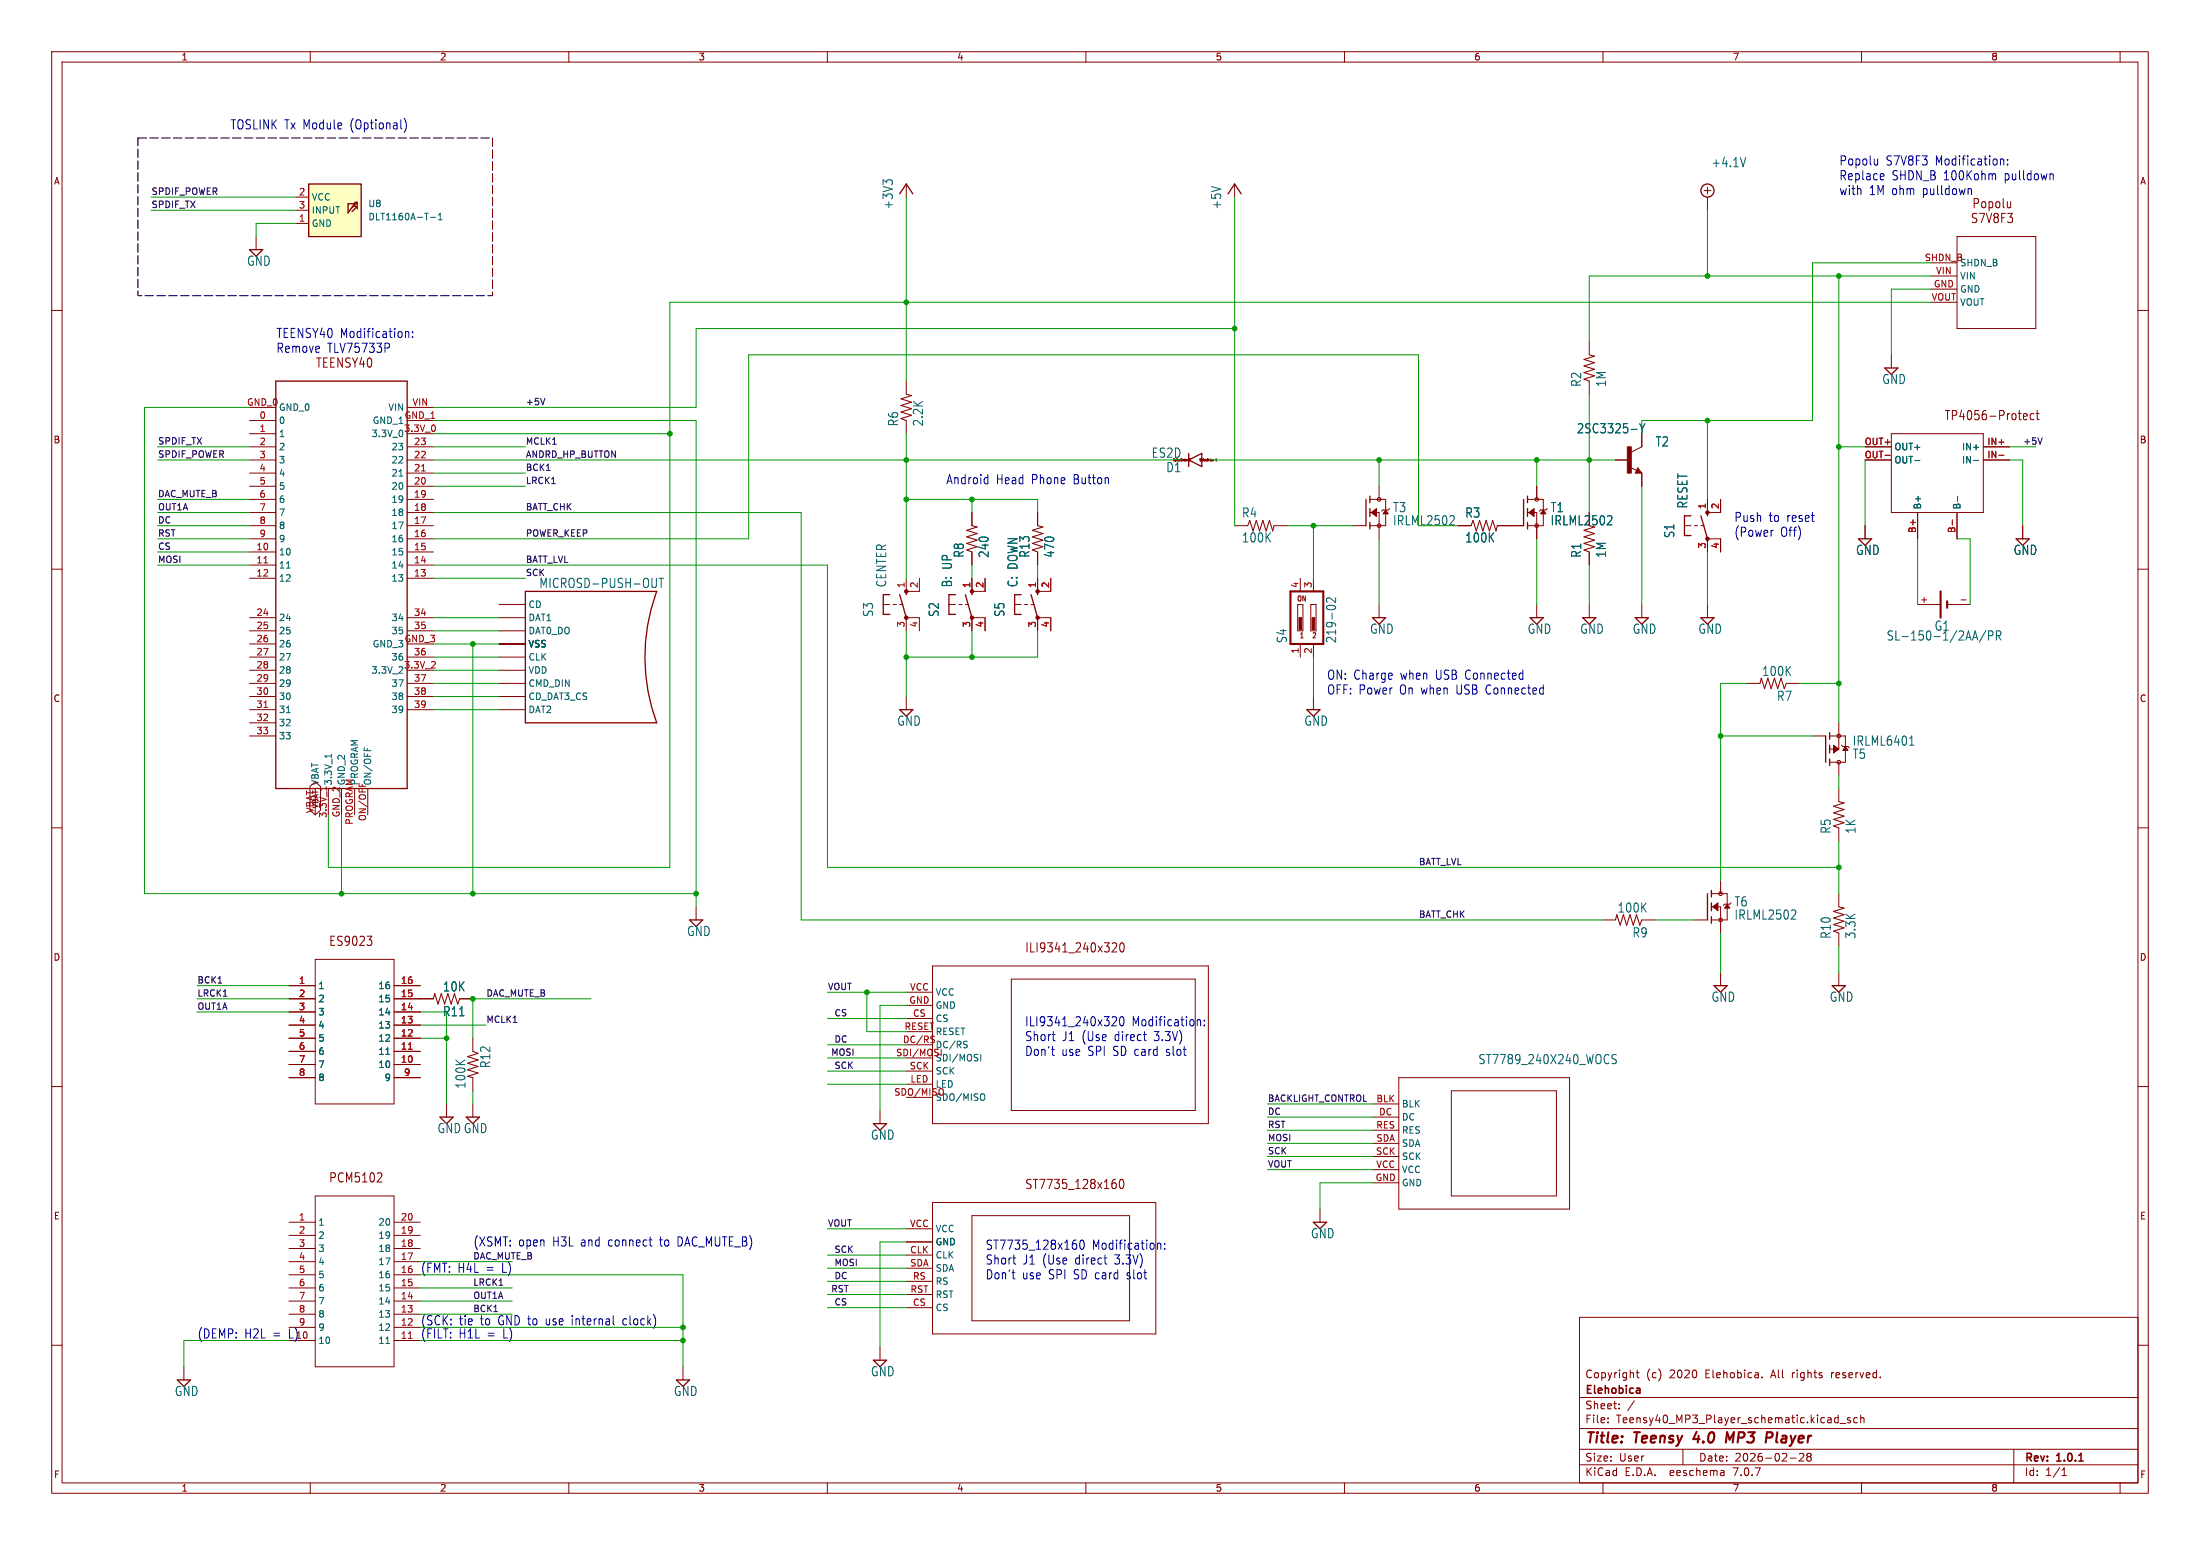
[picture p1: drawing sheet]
<svg xmlns="http://www.w3.org/2000/svg" width="425mm" height="299mm" viewBox="0 0 425 299" stroke-linecap="round" stroke-linejoin="round" font-family="sans-serif">
<g fill="none" stroke="#840000" stroke-width=".19">
<path d="M10 10h405.5v278.6h-405.5zM12 12h401.5v274.6h-401.5zM60 10v2M110 10v2M160 10v2M210 10v2M260 10v2M310 10v2M360 10v2M410 10v2M57.1 38.1h2.6M175.3 35.6v2.5"/>
<path d="M238.8 35.6v2.5M329.6 36.8h1.2M330.2 36.2v1.3M330.2 38.1v2.5M381.8 39.3h.6l.2-.2v-.4l-.1-.2-.7-.1v1.8M383.4 39.1l.3-.1 .3 .3v.5l-.3 .4-.3-.1-.2-.3zM384.7 39.1l.4-.1 .3 .3-.2 .8h-.5M384.7 39v1.7M386.1 39.1l.4-.1 .2 .3v.5l-.2 .4-.4-.1-.1-.3zM387.4 38.4v1.5l.2 .3M388.2 39l.1 1.1 .3 .1 .2-.2M388.8 39v1.2"/>
<path d="M10 60h2M49.5 45.7v2.6M57.1 43.2h2.6M57.1 40.6h2.6M373.4 55.9h5.1M373.4 50.8h5.1M373.4 53.3h5.1M373.4 58.4h5.1M378.5 45.7h15.2v17.8h-15.2zM382.3 41.3l-.6-.1-.3 .4 .2 .4 .6 .3v.5l-.2 .2-.6-.1M382.8 41.2h1l-.7 1.8M384.2 41.2l.5 1.8 .5-1.8"/>
<path d="M385.9 42l-.3 .3v.4l.3 .3 .4-.1 .2-.2v-.4l-.3-.3M385.9 42l-.3-.3 .3-.5 .4 .1 .2 .3-.3 .4M385.9 42h.3M387.1 42.1h.5M387.8 41.2h-.7v1.8M388.3 41.2h.9l-.5 .7 .4 .2v.7l-.2 .2h-.4l-.2-.2M413.5 60h2M48.3 78.7h5M78.7 78.7h5.1M175.3 73.7v2.5M307.3 66v2.6M307.3 73.7v2.5"/>
<path d="M365.8 68.6v2.5M393.8 79.9h.5M394 79.3v1.6v.1l.3 .1M48.3 99.1h5M48.3 96.5h5M48.3 81.3h5M48.3 83.8h5M48.3 86.4h5M48.3 94h5M48.3 91.4h5M48.3 88.9h5M78.7 99.1h5.1"/>
<path d="M78.7 96.5h5.1M78.7 81.3h5.1M78.7 83.8h5.1M78.7 86.4h5.1M78.7 94h5.1M78.7 91.4h5.1M78.7 88.9h5.1M175.3 81.3v2.5M188 99.1v2.5M200.7 99.1v2.5M229.1 88.7v.4M229.3 88.8l.1 .1h-.1"/>
<path d="M229.4 89.1h-.1M229.6 88.8v.3M229.6 88.8h.1M229.6 88.8v.1M230 88.7l.2 .1M230 88.7h.1M232.1 88.7v.1M232.1 88.7h.1M232.7 88.7h.1M233.5 88.7h.2M234.2 88.7v.4M234.4 88.8l.1 .1h-.2"/>
<path d="M234.5 89.1h-.1M234.7 88.8v.3M234.7 88.8v.1M234.7 88.8h.1M235.1 88.8l.1-.1v.4M264.9 99.1h1.8v5M264.9 96.5h3.1v5.1h-3.1M266.7 94v2.5M268.5 98.6h-1l-.3 .2M295.4 99.1h1.8v5M295.4 96.5h3v5.1h-3M297.2 94v2.5"/>
<path d="M299 98.6h-1.1l-.2 .2M307.3 99.1v2.5M312.4 88.9h2.6M315.3 90.3l1.2 .6M316.7 90.4l.8 1h-1.3zM317.5 83.8v2.6l-2 1M317.5 91.4v2.6M330.2 96.5v2.6h2.5v-2.6M360.7 86.4h5.1M360.7 88.9h5.1M365.8 83.8h17.7v15.3h-17.7zM370.8 99.1v5"/>
<path d="M378.5 99.1v5M383.5 86.4h5.1M383.5 88.9h5.1M391.4 81h.6M391.4 80l.4-.1 .2 .5-.7 .1M393.3 80l-.4-.1-.3 .4 .1 .7h.6M10 110h2M48.3 101.6h5M48.3 106.7h5M48.3 109.2h5M48.3 111.8h5M48.3 104.1h5"/>
<path d="M48.3 119.4h5M78.7 101.6h5.1M78.7 106.7h5.1M78.7 109.2h5.1M78.7 111.8h5.1M78.7 104.1h5.1M78.7 119.4h5.1M96.5 116.8h5.1M96.5 119.4h5.1M170.8 116.8h1.3M172.7 116.8h.7M174 116.8h.6"/>
<path d="M175.3 111.8v2.5h2.5v-2.5M183.5 116.8h1.3M185.4 116.8h.7M186.7 116.8h.6M188 111.8v2.5h2.5v-2.5M188 106.7v2.5M196.2 116.8h1.3M198.1 116.8h.7M199.4 116.8h.6M200.7 106.7v2.5M200.7 111.8v2.5h2.5v-2.5M238.8 101.6h2.5"/>
<path d="M246.4 101.6h2.5M251 116.8v5.1h1v-5.1M251.5 111.8v2.5M253.5 116.8h1v5.1h-1zM254 111.8v2.5M261.6 101.6h2.6M266.7 116.8v2.6M281.9 101.6h2.6M289.6 101.6h5M297.2 116.8v2.6M307.3 106.7v2.5M307.3 116.8v2.6"/>
<path d="M317.5 116.8v2.6M325.8 101.6h1.2M327.7 101.6h.6M328.9 101.6h.7M330.2 106.7v-2.6h2.5v2.6M330.2 116.8v2.6M360.7 101.6v2.5M370.8 116.8h4.5M376.6 116.8h4.4M391.2 101.6v2.5M413.5 110h2M48.3 121.9h5"/>
<path d="M48.3 124.5h5M48.3 127h5M48.3 129.5h5M48.3 132.1h5M48.3 134.6h5M48.3 137.2h5M48.3 139.7h5M78.7 121.9h5.1M78.7 124.5h5.1M78.7 127h5.1M78.7 129.5h5.1M78.7 132.1h5.1"/>
<path d="M78.7 134.6h5.1M78.7 137.2h5.1M96.5 121.9h5.1M96.5 124.5h5.1M96.5 127h5.1M96.5 129.5h5.1M96.5 132.1h5.1M96.5 134.6h5.1M96.5 137.2h5.1M175.3 121.9v-2.5h2.5v2.5M175.3 134.6v2.6M188 121.9v-2.5h2.5v2.5"/>
<path d="M200.7 121.9v-2.5h2.5v2.5M251.5 124.5v2.5M254 124.5v2.5M254 134.6v2.6M337.8 132.1h2.6M345.4 132.1h2.6M355.6 139.7v5.1h-1.8M10 160h2M48.3 142.2h5M59.9 152l1.1-.9 1 .9v4.6l-1 .9-1.1-.9zM61 152.4v5.1M63.5 152.4v5.1"/>
<path d="M66 152.4v5.1M68.6 152.4v5.1M71.1 152.4v5.1M350.5 142.2h2.6M353.8 142.2h3.1v5.1h-3.1M355.6 147.3v2.6M355.6 152.4v2.5M356.1 144l.3 .3h1M413.5 160h2M134.6 175.3v2.5M309.9 177.8h2.5M317.5 177.8h2.5"/>
<path d="M327.7 177.8h2.5M331 175.3h1.7v5M331 172.7h3v5.1h-3M332.7 170.2v2.5M334.5 174.8h-1l-.3 .2M355.6 160v2.6M355.6 172.7v2.6M55.9 193h5.1M55.9 190.5h5.1M55.9 198.1h5.1M55.9 195.6h5.1M61 185.4h15.2v28h-15.2z"/>
<path d="M71 180.9h.9l-.5 .7M71.8 181.7l.1 .3-.1 .6M76.2 193h7.6M76.2 190.5h5.1M76.2 198.1h5.1M76.2 195.6h5.1M88.9 193h2.5M175.3 196.9h5M175.3 194.3h5M175.3 199.4h5M175.3 191.8h5M180.3 186.7h53.4v30.5h-53.4z"/>
<path d="M195.6 189.2h35.5v25.4h-35.5zM215.2 182.3l.5-.1 .2 .2 .1 .3-1 1.3h1M216.7 182.3l.3-.1a1.23 1.23 0 0 1 0 1.8h-.1a1.32 1.32 0 0 1-.2-1.7zM332.7 188v2.5M355.6 180.3v2.6M355.6 188v2.5M10 210h2M55.9 205.7h5.1M55.9 203.2h5.1M55.9 200.7h5.1M55.9 208.3h5.1M76.2 205.7h5.1"/>
<path d="M76.2 203.2h5.1M76.2 200.7h5.1M76.2 208.3h5.1M86.4 213.4v2.5M91.4 200.7v2.5M91.4 208.3v2.5M91.4 213.4v2.5M170.2 214.6v2.6M175.3 201.9h5M175.3 209.6h5M175.3 207h5M175.3 204.5h5"/>
<path d="M175.3 212.1h5M265.4 213.4h5.1M265.4 215.9h5.1M265.4 218.4h5.1M270.5 208.3h33v25.4h-33zM280.7 210.8h20.3v20.3h-20.3zM413.5 210h2M55.9 236.2h5.1M55.9 238.8h5.1M61 231.1h15.2v33.1h-15.2zM73.6 226.7l.3 .3-.1 .4-.9 1h1M76.2 236.2h5.1"/>
<path d="M76.2 238.8h5.1M175.3 237.5h5M180.3 232.4h43.2v25.4h-43.2zM188 235h30.4v20.3h-30.4zM215.3 228.6l.4 .1 .2 .2-.1 .6-.5 .2M215.5 227.9h.2M216.7 228l.3-.1a1.23 1.23 0 0 1 0 1.8h-.2a1.32 1.32 0 0 1-.1-1.7zM255.3 233.7v2.5M265.4 228.6h5.1M265.4 223.5h5.1M265.4 221h5.1M265.4 226.1h5.1"/>
<path d="M10 260h2M55.9 259.1h5.1M55.9 256.5h5.1M55.9 254h5.1M55.9 251.5h5.1M55.9 248.9h5.1M55.9 246.4h5.1M55.9 243.8h5.1M55.9 241.3h5.1M76.2 259.1h5.1M76.2 256.5h5.1M76.2 254h5.1"/>
<path d="M76.2 251.5h5.1M76.2 248.9h5.1M76.2 246.4h5.1M76.2 243.8h5.1M76.2 241.3h5.1M175.3 242.6h5M175.3 252.7h5M175.3 240h5M175.3 247.7h5M175.3 250.2h5M175.3 245.1h5M305.5 254.6h108v32h-108z"/>
<path d="M413.5 260h2M35.6 264.2v2.5M132.1 264.2v2.5M170.2 260.4v2.5M305.5 276.1h108M305.5 270.1h108M311 274.8v.2M311 274.1v.1M313.1 272.1v.2M313.1 271.4v.1M316 270.7l-1.2 1.9M316.4 265.3h.6"/>
<path d="M316.6 264.8v1.3l.4 .2M340.8 266.1v.2M355.1 274l.4 .1M355.5 273.5v1.5M355.5 274.9l-.4 .1M355.8 275.1h1.2M357.8 274.1l-.3-.1-.2 .2v.2l.5 .2v.3h-.5M359.2 274.1l-.4-.1-.3 .3 .1 .6h.6M359.8 274.1l.3-.1 .3 .1 .1 .9M359.8 273.5v1.5M60 286.6v2M110 286.6v2"/>
<path d="M160 286.6v2M210 286.6v2M260 286.6v2M305.5 283.1h108M305.5 280.1h108M310 286.6v2M325.5 280.1v3M333.3 284.3l.1 .9M333.4 285.1l-.1 .1M333.4 284.5l-.1 .1M346.2 281.8h1.1M348.8 281v.5l-.9 .9h.9"/>
<path d="M349.5 281l-.1 .2 .3 .3M349.7 281.5l-.3 .3v.3l.3 .3h.3l.3-.3-.1-.4-.2-.2M349.7 281.5h.3M350.2 281l.1 .2-.3 .3M360 286.6v2M389.5 280.1v6.5M398.8 285.2h.8M398.8 284.1l.4-.4v1.5M410 286.6v2"/>
<circle cx="266.7" cy="96.5" r=".36"/>
<circle cx="297.2" cy="96.5" r=".36"/>
<circle cx="266.7" cy="101.6" r=".36"/>
<circle cx="297.2" cy="101.6" r=".36"/>
<circle cx="355.6" cy="147.3" r=".36"/>
<circle cx="355.6" cy="142.2" r=".36"/>
<circle cx="332.7" cy="172.7" r=".36"/>
<circle cx="332.7" cy="177.8" r=".36"/>
</g>
<path d="M316.9 268.3l.2 .2v.8M317.1 269.2l-.5 .1M317.1 268.6l-.5 .1M402 282.4h.9" fill="none" stroke="#840000" stroke-width=".3"/>
<path d="M328.1 276.7l-.6 1.4h1.2M335.3 276.8l-.8 1.4-.5-1.4-.3 2M341.7 276.8l1 .1a.58 .58 0 0 1-.4 1h-.7" fill="none" stroke="#840000" stroke-width=".4"/>
<g fill="none" stroke="#840000" stroke-width=".25">
<path d="M59.7 35.6h10.1v10.1h-10.1zM67.3 39.4h1.3l-1.3 1.7zM68.6 39.9h.5M68.6 39.1h.5M69.1 39.9l-1 1M69.1 39.1l-1 1M69.1 39.1v.5M69.1 39.9v.5M174 37.5l1.3-1.9 1.2 1.9M237.5 37.5l1.3-1.9 1.2 1.9M48.3 48.3h2.5l-1.3 1.2zM53.3 73.7h25.4v78.7h-25.4z"/>
<path d="M364.5 71.1h2.5l-1.2 1.3zM228.6 88.9h1.3M229.9 88.9l2.5-1.3v2.6zM229.9 87.6v2.6M232.4 88.9h1.3M264.2 96.5v5.1M264.9 95.9v1.3M264.9 98.3v1.5M294.6 96.5v5.1M295.4 95.9v1.3M295.4 98.3v1.5M316.7 90.9l.2 .3h-.4l.2-.5 .5 .6h-.7"/>
<path d="M327 99.7h-1.2v3.8h1.2M328.9 99.7l1.3 4.4M330.2 99.1v.6M101.6 114.3h25.4a36.5 36.5 0 0 0 0 25.4h-25.4zM172.1 114.9h-1.3v3.8h1.3M174 114.9l1.3 4.5M175.3 114.3v.6M184.8 114.9h-1.3v3.8h1.3M186.7 114.9l1.3 4.5M188 114.3v.6M197.5 114.9h-1.3v3.8h1.3M199.4 114.9l1.3 4.5"/>
<path d="M200.7 114.3v.6M264.9 101v1.2M265.4 119.4h2.6l-1.3 1.3zM295.4 101v1.2M295.9 119.4h2.5l-1.2 1.3zM306.1 119.4h2.5l-1.3 1.3zM316.2 119.4h2.6l-1.3 1.3zM328.9 119.4h2.6l-1.3 1.3zM359.4 104.1h2.5l-1.2 1.3zM389.9 104.1h2.5l-1.2 1.3zM174 137.2h2.5l-1.2 1.2zM252.7 137.2h2.6l-1.3 1.2z"/>
<path d="M353.1 142.2v5.1M353.8 141.6v1.3M353.8 144v1.5M353.8 146.7v1.3M133.3 177.8h2.6l-1.3 1.3zM330.2 172.7v5.1M331 172.1v1.3M331 174.5v1.5M331 177.2v1.2M331.5 190.5h2.5l-1.3 1.3zM354.3 190.5h2.6l-1.3 1.3zM85.1 215.9h2.5l-1.2 1.3z"/>
<path d="M90.2 215.9h2.5l-1.3 1.3zM168.9 217.2h2.5l-1.2 1.2zM254 236.2h2.5l-1.2 1.3zM34.3 266.7h2.5l-1.2 1.3zM130.8 266.7h2.5l-1.2 1.3zM168.9 262.9h2.5l-1.2 1.3z"/>
<circle cx="330.2" cy="36.8" r="1.27"/>
</g>
<g fill="#840000" stroke="#840000" stroke-width=".19">
<path d="M265.2 99.1l1-.8v1.5z"/>
<path d="M268 98.6l.5 .7h-1z"/>
<path d="M251.2 119.4h.5v2.3h-.5z"/>
<path d="M253.7 119.4h.6v2.3h-.6z"/>
<path d="M295.7 99.1l1-.8v1.5z"/>
<path d="M298.4 98.6l.6 .7h-1.1z"/>
<path d="M314.7 86.4h.8v5h-.8z"/>
<path d="M354.6 144l1 .8-1 .7z"/>
<path d="M356.9 144.3l.5 .7h-1z"/>
<path d="M331.2 175.3l1-.8v1.5z"/>
<path d="M334 174.8l.5 .7h-1z"/>
<circle cx="188" cy="119.4" r=".33"/>
<circle cx="188" cy="114.3" r=".33"/>
<circle cx="200.7" cy="119.4" r=".33"/>
<circle cx="200.7" cy="114.3" r=".33"/>
<circle cx="175.3" cy="119.4" r=".33"/>
<circle cx="175.3" cy="114.3" r=".33"/>
<circle cx="330.2" cy="104.1" r=".33"/>
<circle cx="330.2" cy="99.1" r=".33"/>
</g>
<g fill="none" stroke="#006464" stroke-width=".19">
<path d="M171.5 35.3l-.7-.6v1M171.6 34.8h.8M337.6 30.4l-.5 1.8M83.3 42h.9M84.8 42.5h.7M84.8 41.6l.3-.4v1.3M77.2 92h.7M280.6 99.7h.5l.1 .5-.9 1.2h.9M311.1 99.7h.5l.1 .5-.9 1.2h.9M315.4 83h1.2M317.1 81.9l.5 .9M317.6 82.8v.9"/>
<path d="M318.1 81.9l-.5 .9M370.3 89h1M378.6 95.9v1M381.7 89h.9M55.4 109.8h.7M126.9 111.8v1.4l-.2 .3M127.4 111.8h.9M127.9 111.8v1.7M256.7 117.1l.5-.1 .9 .1M258.3 115.5v1l-1.3-1-.3 .1-.2 .2v.4l.2 .2M55.4 137.7h.7M77.1 130.1h.8"/>
<path d="M381.6 123.2h.7M382 121.9l.5 1.8M384.1 121.8l-1.3 2.3M384.6 122.9l.7-.1 .1-.3-.1-.5-.7-.1v1.8M386.1 122.9l.7-.1 .1-.3-.1-.5-.7-.1v1.8M386.4 122.9l.5 .8M64.1 145.7v.8M70.4 144.5v.6M369.3 144h.8M369.4 142.7l.3-.5v1.8M346.6 175.9h.5l.2 .5-.9 1.2h.9M74.6 203.8h.7"/>
<path d="M186.8 201.9l.3 .2-.3 .4M186.9 201.2l.2 .1M189.7 203.8v1.2M190.1 211.4l.2 .1a.81 .81 0 0 1-.2 1.2M312.6 203.9l-.6-.1-.2 .2v.5l.6 .3 .2 .4-.3 .4-.6-.1M74.6 259.7h.7"/>
</g>
<g fill="none" stroke="#840000" stroke-width=".2">
<path d="M175.3 76.2l1 .3-2.1 .6 2.1 .6-2.1 .7 2.1 .6-2.1 .6 2.1 .7-2.1 .6 1.1 .4M307.3 68.6l1.1 .2-2.1 .7 2.1 .6-2.1 .6 2.1 .7-2.1 .6 2.1 .6-2.1 .7 1 .4M188 101.6l1 .3-2.1 .6 2.1 .6-2.1 .7 2.1 .6-2.1 .6 2.1 .7-2.1 .6 1.1 .4M200.7 101.6l1 .3-2.1 .6 2.1 .6-2.1 .7 2.1 .6-2.1 .6 2.1 .7-2.1 .6 1.1 .4M241.3 101.6l.4-1 .6 2 .7-2 .6 2 .6-2 .7 2 .6-2 .6 2 .3-1M284.5 101.6l.4-1 .6 2 .6-2 .7 2 .6-2 .6 2 .7-2 .6 2 .3-1M306.3 102.5l2.1 .6-2.1 .7 2.1 .6-2.1 .6 2.1 .7-2.1 .6 1 .4M340.4 132.1l.2-1 .6 2 .7-2 .6 2 .7-2 .6 2 .6-2 .7 2 .3-1M355.6 154.9l1 .3-2 .6 2 .7-2 .6 2 .6-2 .7 2 .6-2 .6 1 .4M312.4 177.8l.3-1 .6 2 .6-2 .7 2 .6-2 .6 2 .7-2 .6 2 .4-1M355.6 175.3l1 .2-2 .6 2 .7-2 .6 2 .7-2 .6 2 .6-2 .7 1 .3M83.8 193l.3-1 .6 2.1 .6-2.1 .7 2.1 .6-2.1 .6 2.1 .7-2.1 .6 2.1 .4-1.1"/>
<path d="M91.4 203.2l1.1 .4-2.1 .6 2.1 .7-2.1 .6 2.1 .6-2.1 .7 2.1 .6-2.1 .6 1 .3"/>
</g>
<path d="M249.6 114.3h6.3v10.2h-6.3zM375.3 114.3v5.1M376.6 116.2v1.3" fill="none" stroke="#840000" stroke-width=".41"/>
<g fill="none" stroke="#a90000" stroke-width=".19">
<path d="M81.5 91h.7M364.6 88h.9M386.6 88h.9M51 108.8h.8M377.6 100.5v.9M379.2 115.9h1M51 136.7h.8M83.4 129.1h.8M84.1 128v.4M63.1 152v.8M79 202.8h.7M182 202.8v1.3"/>
<path d="M182.4 210.8v.4M79 258.7h.7"/>
</g>
<path d="M59.7 35.6h10.1v10.1h-10.1z" fill="#ffffc2" stroke="#ffffc2" stroke-width=".19"/>
<path d="M105.4 77l-.4 1.2M394.9 84.6l-.4 1.3" fill="none" stroke="#0f0f0f" stroke-width=".19"/>
<g fill="none" stroke="#0000c2" stroke-width=".19">
<path d="M78.2 22.9a2.31 2.31 0 0 1 0 2.7M363.1 30.7v1.2M363.1 31.7l-.4 .2M363.8 33.6l.5 .1v.3l-.7 .2M364.3 34.7l-.5 .1M380.8 36.4l.4 .1v.2v.9M385.5 33.6l.4 .1v.1v1M386.9 30.7v1.2M386.9 30.9l.2-.2 .3 .1 .1 1.1M388.2 31.7v.2M388.2 30.8v.2M396.6 33.6l.4 .1 .1 .1v1"/>
<path d="M75 66.3l.3 .4-.1 .4-.2 .2M78.4 64.1v1.1M78.4 64.2l.2-.1h.4l.1 1.1M79.8 65.1v.1M79.8 64.1v.2M190.6 92.3l.4 .1M191 91.7v1.8M191 93.4l-.4 .1M342.8 102.5h.1M203.5 199.9h.5M215.1 196.6l.5-.1 .3 .2v.3l-.9 1.3h.9M216.7 196.6l.3-.1a1.23 1.23 0 0 1 0 1.8h-.1a1.32 1.32 0 0 1-.2-1.7z"/>
<path d="M231.5 197.1v1.2M231.5 197.3l.3-.2 .3 .1 .1 1.1M232.9 198.1v.2M232.9 197.2v.1M203.3 202.8h.6M203.8 204h.1M203.9 201.1h.1M207.8 239.7h.3M209 239.8l.3-.1a1.23 1.23 0 0 1 0 1.7h-.1a1.32 1.32 0 0 1-.2-1.6zM118.7 256l.1 .1M195.7 246h.6M195.9 243.1h.5"/>
<path d="M196.1 247.2h.2M196.3 244.3h.1M207.7 240.3h.2l.3 .4v.6l-.5 .1M223.8 240.3v1.1M223.8 240.4l.3-.1h.3l.1 1.1M225.2 241.3v.1M225.2 240.3v.2"/>
</g>
<path d="M26.7 26.7h68.5v30.5h-68.5v-30.5" fill="none" stroke="#000" stroke-width=".19" stroke-dasharray="1.7 .6"/>
<g fill="none" stroke="#009600" stroke-width=".19">
<path d="M29.2 38.1h27.9M175.3 38.1v35.6M238.8 38.1v63.5M29.2 40.6h27.9M57.1 43.2h-7.6v2.5M330.2 40.6v12.7M355.6 53.3v86.4M373.4 58.4h-243.9v109.2h-66v-10.1M373.4 53.3h-66.1v12.7M373.4 50.8h-22.9v30.5h-33v2.5M373.4 55.9h-7.6v12.7M48.3 78.7h-20.4v94h106.7"/>
<path d="M238.8 63.5h-104.2v15.2h-50.8M307.3 76.2v22.9M30.5 96.5h17.8M30.5 99.1h17.8M30.5 88.9h17.8M30.5 86.4h17.8M83.8 81.3h50.8v94M83.8 99.1h71.1v78.7h155M83.8 88.9h144.8M83.8 86.4h17.8M83.8 83.8h45.7M83.8 94h17.8"/>
<path d="M83.8 91.4h17.8M175.3 96.5h25.4v2.6M175.3 83.8v28M188 96.5v2.6M233.7 88.9h78.7M266.7 88.9v5.1M297.2 88.9v5.1M317.5 94v22.8M330.2 81.3v15.2M355.6 86.4h5.1M360.7 88.9v12.7M388.6 88.9h2.6v12.7"/>
<path d="M388.6 86.4h5.1M30.5 104.1h17.8M30.5 109.2h17.8M30.5 101.6h17.8M30.5 106.7h17.8M83.8 109.2h76.2v58.4h195.6M83.8 111.8h17.8M83.8 119.4h12.7M188 109.2v2.6M200.7 109.2v2.6M248.9 101.6h12.7M254 101.6v10.2"/>
<path d="M266.7 104.1v12.7M281.9 101.6h-7.6v-33h-129.5v35.5h-61M297.2 104.1v12.7M307.3 109.2v7.6M330.2 106.7v10.1M370.8 104.1v12.7M378.5 104.1h2.5v12.7M83.8 127h12.7M83.8 124.5h12.7M83.8 129.5h12.7M83.8 132.1h12.7M83.8 134.6h12.7"/>
<path d="M83.8 137.2h12.7M83.8 121.9h12.7M91.4 124.5v48.2M175.3 121.9v12.7M188 121.9v5.1M200.7 121.9v5.1h-25.4M254 127v7.6M337.8 132.1h-5.1v38.1M348 132.1h7.6M66 157.5v15.2M332.7 142.2h17.8M355.6 149.9v2.5"/>
<path d="M320 177.8h7.7M355.6 162.6v10.1M38.1 193h17.8M38.1 190.5h17.8M38.1 195.6h17.8M81.3 195.6h5.1v17.8M81.3 198.1h12.7M114.3 193h-22.9v7.7M160 191.8h15.3M160 196.9h15.3M167.6 191.8v7.6h7.7M175.3 194.3h-5.1v20.3"/>
<path d="M332.7 180.3v7.7M355.6 182.9v5.1M81.3 200.7h5.1M91.4 210.8v2.6M160 207h15.3M160 204.5h15.3M160 201.9h15.3M160 209.6h15.3M245.1 213.4h20.3M245.1 218.4h20.3M245.1 215.9h20.3M160 237.5h15.3"/>
<path d="M245.1 223.5h20.3M245.1 221h20.3M245.1 226.1h20.3M265.4 228.6h-10.1v5.1M55.9 259.1h-20.3v5.1M81.3 246.4h50.8v17.8M81.3 251.5h17.8M81.3 259.1h50.8M81.3 248.9h17.8M81.3 256.5h50.8M81.3 254h17.8M81.3 243.8h17.8"/>
<path d="M160 242.6h15.3M160 245.1h15.3M160 247.7h15.3M160 250.2h15.3M160 252.7h15.3M175.3 240h-5.1v20.4"/>
</g>
<g fill="#009600" stroke="#009600" stroke-width=".19">
<circle cx="132.1" cy="259.1" r=".46"/>
<circle cx="132.1" cy="256.5" r=".46"/>
<circle cx="167.6" cy="191.8" r=".46"/>
<circle cx="129.5" cy="83.8" r=".46"/>
<circle cx="134.6" cy="172.7" r=".46"/>
<circle cx="91.4" cy="193" r=".46"/>
<circle cx="91.4" cy="172.7" r=".46"/>
<circle cx="91.4" cy="124.5" r=".46"/>
<circle cx="86.4" cy="200.7" r=".46"/>
<circle cx="66" cy="172.7" r=".46"/>
<circle cx="175.3" cy="88.9" r=".46"/>
<circle cx="175.3" cy="96.5" r=".46"/>
<circle cx="175.3" cy="58.4" r=".46"/>
<circle cx="307.3" cy="88.9" r=".46"/>
<circle cx="332.7" cy="142.2" r=".46"/>
<circle cx="355.6" cy="86.4" r=".46"/>
<circle cx="355.6" cy="132.1" r=".46"/>
<circle cx="355.6" cy="167.6" r=".46"/>
<circle cx="330.2" cy="53.3" r=".46"/>
<circle cx="355.6" cy="53.3" r=".46"/>
<circle cx="330.2" cy="81.3" r=".46"/>
<circle cx="188" cy="96.5" r=".46"/>
<circle cx="175.3" cy="127" r=".46"/>
<circle cx="188" cy="127" r=".46"/>
<circle cx="238.8" cy="63.5" r=".46"/>
<circle cx="266.7" cy="88.9" r=".46"/>
<circle cx="297.2" cy="88.9" r=".46"/>
<circle cx="254" cy="101.6" r=".46"/>
</g>
<g font-size="2.8" fill="#840000">
<text x="306.5" y="279.5">Title:</text>
<text x="316.1" y="279.5">Teensy</text>
<text x="328.3" y="279.5">4.0</text>
<text x="335.4" y="279.5">MP3</text>
<text x="343.9" y="279.5">Player</text>
</g>
<g font-size="2.5" fill="#0000c2">
<text x="44.4" y="25.2">TOSLINK Tx Module</text>
<text x="67.9" y="25.2">(Optional)</text>
<text x="355.6" y="32.1">Popolu</text>
<text x="355.6" y="35">Replace</text>
<text x="364.7" y="32.1">S7V8F3</text>
<text x="365.8" y="35">SHDN_B 100Kohm</text>
<text x="374.3" y="32.1">Modification:</text>
<text x="387.8" y="35">pulldown</text>
<text x="355.6" y="37.9">with</text>
<text x="361.4" y="37.9">1M ohm</text>
<text x="372" y="37.9">pulldown</text>
<text x="53.3" y="65.5">TEENSY40 Modification:</text>
<text x="53.3" y="68.3">Remove</text>
<text x="63.3" y="68.3">TLV75733P</text>
<text x="182.9" y="93.7">Android</text>
<text x="192.6" y="93.7">Head</text>
<text x="199.5" y="93.7">Phone</text>
<text x="207.7" y="93.7">Button</text>
<text x="335.3" y="101">Push</text>
<text x="342.1" y="101">to</text>
<text x="345.6" y="101">reset</text>
<text x="335.3" y="103.9">(Power</text>
<text x="344.3" y="103.9">Off)</text>
<text x="256.5" y="131.5">ON: Charge</text>
<text x="270.9" y="131.5">when</text>
<text x="277.8" y="131.5">USB Connected</text>
<text x="256.5" y="134.4">OFF: Power</text>
<text x="270.7" y="134.4">On when</text>
<text x="281.9" y="134.4">USB Connected</text>
<text x="198.1" y="198.5">ILI9341_240x320</text>
<text x="198.1" y="201.4">Short</text>
<text x="205.4" y="201.4">J1 (Use</text>
<text x="215.7" y="201.4">direct</text>
<text x="218.9" y="198.5">Modification:</text>
<text x="223.5" y="201.4">3.3V)</text>
<text x="198.1" y="204.2">Don't</text>
<text x="205.3" y="204.2">use</text>
<text x="210.4" y="204.2">SPI SD card</text>
<text x="226" y="204.2">slot</text>
<text x="91.4" y="241.1">(XSMT: open</text>
<text x="106.9" y="241.1">H3L and</text>
<text x="117.9" y="241.1">connect</text>
<text x="128.1" y="241.1">to</text>
<text x="131.6" y="241.1">DAC_MUTE_B)</text>
<text x="190.5" y="241.7">ST7735_128x160</text>
<text x="190.5" y="244.5">Short</text>
<text x="197.8" y="244.5">J1 (Use</text>
<text x="208.1" y="244.5">direct</text>
<text x="211.2" y="241.7">Modification:</text>
<text x="215.9" y="244.5">3.3V)</text>
<text x="81.3" y="246.1">(FMT: H4L =</text>
<text x="97.2" y="246.1">L)</text>
<text x="190.5" y="247.4">Don't</text>
<text x="197.6" y="247.4">use</text>
<text x="202.8" y="247.4">SPI SD card</text>
<text x="218.3" y="247.4">slot</text>
<text x="81.3" y="256.3">(SCK:</text>
<text x="88.8" y="256.3">tie</text>
<text x="93" y="256.3">to</text>
<text x="96.5" y="256.3">GND to</text>
<text x="105.9" y="256.3">use</text>
<text x="111.1" y="256.3">internal</text>
<text x="121.2" y="256.3">clock)</text>
<text x="38.1" y="258.8">(DEMP:</text>
<text x="47.3" y="258.8">H2L =</text>
<text x="56" y="258.8">L)</text>
<text x="81.3" y="258.8">(FILT:</text>
<text x="88.7" y="258.8">H1L =</text>
<text x="97.4" y="258.8">L)</text>
</g>
<g font-size="2.5" fill="#006464">
<text x="330.9" y="32.5">+4.1V</text>
<text x="172.9" y="40.6" transform="rotate(-90 172.9 40.6)">+3V3</text>
<text x="236.4" y="40.6" transform="rotate(-90 236.4 40.6)">+5V</text>
<text x="47.7" y="51.6">GND</text>
<text x="306" y="74.9" transform="rotate(-90 306 74.9)">R2</text>
<text x="310.8" y="74.9" transform="rotate(-90 310.8 74.9)">1M</text>
<text x="363.9" y="74.4">GND</text>
<text x="173.9" y="82.5" transform="rotate(-90 173.9 82.5)">R6</text>
<text x="178.7" y="82.5" transform="rotate(-90 178.7 82.5)">2.2K</text>
<text x="304.9" y="84">2SC3325-Y</text>
<text x="222.6" y="88.7">ES2D</text>
<text x="320.1" y="86.5">T2</text>
<text x="225.4" y="91.5">D1</text>
<text x="240.1" y="100.2">R4</text>
<text x="269.3" y="99.2">T3</text>
<text x="269.3" y="101.7">IRLML2502</text>
<text x="283.3" y="100.2">R3</text>
<text x="299.8" y="99.2">T1</text>
<text x="299.8" y="101.7">IRLML2502</text>
<text x="326.5" y="98.4" transform="rotate(-90 326.5 98.4)">RESET</text>
<text x="186.6" y="107.9" transform="rotate(-90 186.6 107.9)">R8</text>
<text x="191.4" y="107.9" transform="rotate(-90 191.4 107.9)">240</text>
<text x="199.3" y="107.9" transform="rotate(-90 199.3 107.9)">R13</text>
<text x="204.1" y="107.9" transform="rotate(-90 204.1 107.9)">470</text>
<text x="240.1" y="105">100K</text>
<text x="283.3" y="105">100K</text>
<text x="306" y="107.9" transform="rotate(-90 306 107.9)">R1</text>
<text x="310.8" y="107.9" transform="rotate(-90 310.8 107.9)">1M</text>
<text x="324" y="104.1" transform="rotate(-90 324 104.1)">S1</text>
<text x="358.8" y="107.5">GND</text>
<text x="389.3" y="107.5">GND</text>
<text x="104.2" y="113.9">MICROSD-PUSH-OUT</text>
<text x="171.6" y="113.6" transform="rotate(-90 171.6 113.6)">CENTER</text>
<text x="184.3" y="113.6" transform="rotate(-90 184.3 113.6)">B: UP</text>
<text x="197" y="113.6" transform="rotate(-90 197 113.6)">C: DOWN</text>
<text x="169.1" y="119.3" transform="rotate(-90 169.1 119.3)">S3</text>
<text x="181.8" y="119.3" transform="rotate(-90 181.8 119.3)">S2</text>
<text x="194.5" y="119.3" transform="rotate(-90 194.5 119.3)">S5</text>
<text x="249.1" y="124.4" transform="rotate(-90 249.1 124.4)">S4</text>
<text x="258.6" y="124.4" transform="rotate(-90 258.6 124.4)">219-02</text>
<text x="264.9" y="122.7">GND</text>
<text x="295.3" y="122.7">GND</text>
<text x="305.5" y="122.7">GND</text>
<text x="315.7" y="122.7">GND</text>
<text x="328.4" y="122.7">GND</text>
<text x="364.8" y="124">SL-150-1/2AA/PR</text>
<text x="374" y="122.1">G1</text>
<text x="340.7" y="130.9">100K</text>
<text x="343.6" y="135.7">R7</text>
<text x="173.4" y="140.5">GND</text>
<text x="252.1" y="140.5">GND</text>
<text x="358.2" y="146.9">T5</text>
<text x="358.2" y="144.3">IRLML6401</text>
<text x="354.2" y="161.2" transform="rotate(-90 354.2 161.2)">R5</text>
<text x="359" y="161.2" transform="rotate(-90 359 161.2)">1K</text>
<text x="312.7" y="176.6">100K</text>
<text x="335.3" y="175.4">T6</text>
<text x="335.3" y="177.9">IRLML2502</text>
<text x="132.8" y="181.1">GND</text>
<text x="315.6" y="181.4">R9</text>
<text x="354.2" y="181.6" transform="rotate(-90 354.2 181.6)">R10</text>
<text x="359" y="181.6" transform="rotate(-90 359 181.6)">3.3K</text>
<text x="85.6" y="191.8">10K</text>
<text x="85.6" y="196.6">R11</text>
<text x="330.9" y="193.8">GND</text>
<text x="353.8" y="193.8">GND</text>
<text x="95" y="206.5" transform="rotate(-90 95 206.5)">R12</text>
<text x="285.8" y="205.9">ST7789_240X240_WOCS</text>
<text x="90.2" y="210.5" transform="rotate(-90 90.2 210.5)">100K</text>
<text x="84.5" y="219.2">GNDGND</text>
<text x="168.3" y="220.5">GND</text>
<text x="253.4" y="239.5">GND</text>
<text x="168.3" y="266.2">GND</text>
<text x="33.7" y="270">GND</text>
<text x="130.2" y="270">GND</text>
</g>
<g font-size="2.5" fill="#840000">
<text x="61" y="71.3">TEENSY40</text>
<text x="375.9" y="81.5">TP4056-Protect</text>
<text x="63.5" y="183.1">ES9023</text>
<text x="198.1" y="184.3">ILI9341_240x320</text>
<text x="63.5" y="228.8">PCM5102</text>
<text x="198.1" y="230.1">ST7735_128x160</text>
</g>
<g font-size="2.1" fill="#840000">
<text x="306.5" y="269.8">Elehobica</text>
<text x="306.5" y="266.6">Copyright</text>
<text x="318.3" y="266.6">(c)</text>
<text x="322.9" y="266.6">2020</text>
<text x="329.9" y="266.6">Elehobica.</text>
<text x="342.8" y="266.6">All</text>
<text x="347" y="266.6">rights</text>
<text x="354.7" y="266.6">reserved.</text>
<text x="306.5" y="275.3">File:</text>
<text x="306.5" y="272.6">Sheet:</text>
<text x="312.5" y="275.3">Teensy40_MP3_Player_schematic.kicad_sch</text>
<text x="306.5" y="285.5">KiCad</text>
<text x="306.5" y="282.7">Size:</text>
<text x="313.1" y="282.7">User</text>
<text x="314.2" y="285.5">E.D.A.</text>
<text x="323.1" y="285.5">eeschema</text>
<text x="328.4" y="282.7">Date:</text>
<text x="335.4" y="285.5">7.0.7</text>
<text x="335.5" y="282.7">2026-02-28</text>
<text x="391.4" y="282.9">Rev:</text>
<text x="391.4" y="285.5">Id:</text>
<text x="395.5" y="285.5">1/1</text>
<text x="397.8" y="282.9">1.0.1</text>
</g>
<g font-size="1.8" fill="#840000">
<text x="35" y="11.9">1</text>
<text x="85" y="11.9">2</text>
<text x="135" y="11.9">3</text>
<text x="185" y="11.9">4</text>
<text x="235" y="11.9">5</text>
<text x="285" y="11.9">6</text>
<text x="335" y="11.9">7</text>
<text x="385" y="11.9">8</text>
<text x="10.3" y="35.9">A</text>
<text x="413.8" y="35.9">A</text>
<text x="10.3" y="85.9">B</text>
<text x="413.7" y="85.9">B</text>
<text x="10.3" y="135.9">C</text>
<text x="413.7" y="135.9">C</text>
<text x="10.3" y="185.9">D</text>
<text x="413.7" y="185.9">D</text>
<text x="10.3" y="235.9">E</text>
<text x="413.8" y="235.9">E</text>
<text x="10.3" y="285.9">F</text>
<text x="413.8" y="285.9">F</text>
<text x="35" y="288.5">1</text>
<text x="85" y="288.5">2</text>
<text x="135" y="288.5">3</text>
<text x="185" y="288.5">4</text>
<text x="235" y="288.5">5</text>
<text x="285" y="288.5">6</text>
<text x="335" y="288.5">7</text>
<text x="385" y="288.5">8</text>
</g>
<g font-size="1.8" fill="#0f0f0f">
<text x="29.2" y="37.7">SPDIF_POWER</text>
<text x="29.2" y="40.3">SPDIF_TX</text>
<text x="30.5" y="86">SPDIF_TX</text>
<text x="30.5" y="88.6">SPDIF_POWER</text>
</g>
<g font-size="1.8" fill="#a90000">
<text x="57.7" y="37.8">2</text>
<text x="57.7" y="40.4">3</text>
<text x="57.7" y="42.9">1</text>
<text x="372.1" y="50.5">SHDN_B</text>
<text x="374.3" y="53.1">VIN</text>
<text x="379" y="51.7">SHDN_B</text>
<text x="373.5" y="58.2">VOUT</text>
<text x="373.9" y="55.6">GND</text>
<text x="47.7" y="78.5">GND_0</text>
<text x="50.1" y="81">0</text>
<text x="50.1" y="83.6">1</text>
<text x="53.8" y="79.6">GND_0</text>
<text x="78" y="83.6">3.3V_0</text>
<text x="78.2" y="81">GND_1</text>
<text x="79.7" y="78.5">VIN</text>
<text x="50.1" y="86.1">2</text>
<text x="50.1" y="88.6">3</text>
<text x="80" y="88.6">22</text>
<text x="80" y="86.1">23</text>
<text x="360.5" y="86.1">OUT+</text>
<text x="360.5" y="88.6">OUT-</text>
<text x="384.2" y="86.1">IN+</text>
<text x="384.2" y="88.6">IN-</text>
<text x="50.1" y="91.2">4</text>
<text x="50.1" y="93.7">5</text>
<text x="80" y="93.7">20</text>
<text x="80" y="91.2">21</text>
<text x="50.1" y="96.3">6</text>
<text x="50.1" y="98.8">7</text>
<text x="50.1" y="101.3">8</text>
<text x="80" y="101.3">17</text>
<text x="80" y="98.8">18</text>
<text x="80" y="96.3">19</text>
<text x="329.9" y="98.5" transform="rotate(-90 329.9 98.5)">1</text>
<text x="332.5" y="98.5" transform="rotate(-90 332.5 98.5)">2</text>
<text x="49.5" y="106.4">10</text>
<text x="50.1" y="103.9">9</text>
<text x="80" y="106.4">15</text>
<text x="80" y="103.9">16</text>
<text x="329.9" y="106.1" transform="rotate(-90 329.9 106.1)">3</text>
<text x="332.5" y="106.1" transform="rotate(-90 332.5 106.1)">4</text>
<text x="370.6" y="103.1" transform="rotate(-90 370.6 103.1)">B+</text>
<text x="378.2" y="103.1" transform="rotate(-90 378.2 103.1)">B-</text>
<text x="49.5" y="109">11</text>
<text x="49.5" y="111.5">12</text>
<text x="80" y="111.5">13</text>
<text x="80" y="109">14</text>
<text x="175" y="113.7" transform="rotate(-90 175 113.7)">1</text>
<text x="177.5" y="113.7" transform="rotate(-90 177.5 113.7)">2</text>
<text x="187.7" y="113.7" transform="rotate(-90 187.7 113.7)">1</text>
<text x="190.2" y="113.7" transform="rotate(-90 190.2 113.7)">2</text>
<text x="200.4" y="113.7" transform="rotate(-90 200.4 113.7)">1</text>
<text x="202.9" y="113.7" transform="rotate(-90 202.9 113.7)">2</text>
<text x="251.2" y="113.7" transform="rotate(-90 251.2 113.7)">4</text>
<text x="253.7" y="113.7" transform="rotate(-90 253.7 113.7)">3</text>
<text x="49.5" y="119.1">24</text>
<text x="80" y="119.1">34</text>
<text x="371.2" y="116.6">+</text>
<text x="49.5" y="121.7">25</text>
<text x="49.5" y="124.2">26</text>
<text x="78.2" y="124.2">GND_3</text>
<text x="80" y="121.7">35</text>
<text x="175" y="121.4" transform="rotate(-90 175 121.4)">3</text>
<text x="177.5" y="121.4" transform="rotate(-90 177.5 121.4)">4</text>
<text x="187.7" y="121.4" transform="rotate(-90 187.7 121.4)">3</text>
<text x="190.2" y="121.4" transform="rotate(-90 190.2 121.4)">4</text>
<text x="200.4" y="121.4" transform="rotate(-90 200.4 121.4)">3</text>
<text x="202.9" y="121.4" transform="rotate(-90 202.9 121.4)">4</text>
<text x="49.5" y="126.7">27</text>
<text x="49.5" y="129.3">28</text>
<text x="49.5" y="131.8">29</text>
<text x="78" y="129.3">3.3V_2</text>
<text x="80" y="126.7">36</text>
<text x="80" y="131.8">37</text>
<text x="251.2" y="126.4" transform="rotate(-90 251.2 126.4)">1</text>
<text x="253.7" y="126.4" transform="rotate(-90 253.7 126.4)">2</text>
<text x="49.5" y="134.4">30</text>
<text x="49.5" y="136.9">31</text>
<text x="80" y="134.4">38</text>
<text x="80" y="136.9">39</text>
<text x="49.5" y="139.4">32</text>
<text x="49.5" y="142">33</text>
<text x="64.4" y="151.9" transform="rotate(-90 64.4 151.9)">3.3V_1</text>
<text x="60.7" y="157.2" transform="rotate(-90 60.7 157.2)">VBAT</text>
<text x="63.2" y="158.2" transform="rotate(-90 63.2 158.2)">3.3V_1</text>
<text x="65.8" y="158.1" transform="rotate(-90 65.8 158.1)">GND_2</text>
<text x="68.3" y="159.5" transform="rotate(-90 68.3 159.5)">PROGRAM</text>
<text x="70.9" y="158.8" transform="rotate(-90 70.9 158.8)">ON/OFF</text>
<text x="57.7" y="190.2">1</text>
<text x="77.4" y="190.2">16</text>
<text x="175.9" y="191.5">VCC</text>
<text x="57.7" y="192.8">2</text>
<text x="57.7" y="195.3">3</text>
<text x="57.7" y="197.9">4</text>
<text x="77.4" y="197.9">13</text>
<text x="77.4" y="195.3">14</text>
<text x="77.4" y="192.8">15</text>
<text x="175.8" y="194.1">GND</text>
<text x="176.5" y="196.6">CS</text>
<text x="57.7" y="200.4">5</text>
<text x="57.7" y="202.9">6</text>
<text x="77.4" y="202.9">11</text>
<text x="77.4" y="200.4">12</text>
<text x="174.5" y="201.7">DC/RS</text>
<text x="174.8" y="199.1">RESET</text>
<text x="180.8" y="202.8">DC/RS</text>
<text x="57.7" y="205.5">7</text>
<text x="57.7" y="208">8</text>
<text x="77.4" y="205.5">10</text>
<text x="78" y="208">9</text>
<text x="173.2" y="204.2">SDI/MOSI</text>
<text x="175.8" y="206.8">SCK</text>
<text x="176" y="209.3">LED</text>
<text x="172.8" y="211.8">SDO/MISO</text>
<text x="180.8" y="210.4">LED</text>
<text x="180.8" y="213">SDO/MISO</text>
<text x="266.1" y="213.1">BLK</text>
<text x="266.6" y="215.6">DC</text>
<text x="266.1" y="218.2">RES</text>
<text x="266.1" y="220.7">SDA</text>
<text x="266" y="223.3">SCK</text>
<text x="266.1" y="225.8">VCC</text>
<text x="265.9" y="228.3">GND</text>
<text x="57.7" y="236">1</text>
<text x="57.7" y="238.5">2</text>
<text x="77.4" y="238.5">19</text>
<text x="77.4" y="236">20</text>
<text x="175.9" y="237.2">VCC</text>
<text x="57.7" y="241">3</text>
<text x="57.7" y="243.6">4</text>
<text x="77.4" y="243.6">17</text>
<text x="77.4" y="241">18</text>
<text x="175.9" y="242.3">CLK</text>
<text x="175.9" y="244.9">SDA</text>
<text x="57.7" y="246.1">5</text>
<text x="57.7" y="248.7">6</text>
<text x="57.7" y="251.2">7</text>
<text x="77.4" y="251.2">14</text>
<text x="77.4" y="248.7">15</text>
<text x="77.4" y="246.1">16</text>
<text x="176" y="249.9">RST</text>
<text x="176.5" y="247.4">RS</text>
<text x="57.7" y="253.7">8</text>
<text x="57.7" y="256.3">9</text>
<text x="77.4" y="256.3">12</text>
<text x="77.4" y="253.7">13</text>
<text x="176.5" y="252.5">CS</text>
<text x="77.4" y="258.8">11</text>
</g>
<g font-size="1.8" fill="#006464">
<text x="60.2" y="39">VCC</text>
<text x="60.2" y="41.5">INPUT</text>
<text x="71.1" y="40.2">U8</text>
<text x="60.2" y="44">GND</text>
<text x="71.1" y="42.8">DLT1160A-T-1</text>
<text x="379" y="56.7">GND</text>
<text x="379" y="54.2">VIN</text>
<text x="379" y="59.3">VOUT</text>
<text x="53.8" y="82.1">0</text>
<text x="72" y="82.1">GND_1</text>
<text x="75" y="79.6">VIN</text>
<text x="53.8" y="84.7">1</text>
<text x="53.8" y="87.2">2</text>
<text x="53.8" y="89.8">3</text>
<text x="71.7" y="84.7">3.3V_0</text>
<text x="75.6" y="89.8">22</text>
<text x="75.6" y="87.2">23</text>
<text x="366.3" y="87.2">OUT+</text>
<text x="366.3" y="89.8">OUT-</text>
<text x="379.3" y="87.2">IN+</text>
<text x="379.3" y="89.8">IN-</text>
<text x="53.8" y="92.3">4</text>
<text x="53.8" y="94.8">5</text>
<text x="75.6" y="94.8">20</text>
<text x="75.6" y="92.3">21</text>
<text x="53.8" y="97.4">6</text>
<text x="53.8" y="99.9">7</text>
<text x="75.6" y="99.9">18</text>
<text x="75.6" y="97.4">19</text>
<text x="371.7" y="98.6" transform="rotate(-90 371.7 98.6)">B+</text>
<text x="379.3" y="98.6" transform="rotate(-90 379.3 98.6)">B-</text>
<text x="53.8" y="107.5">10</text>
<text x="53.8" y="102.5">8</text>
<text x="53.8" y="105">9</text>
<text x="75.6" y="107.5">15</text>
<text x="75.6" y="105">16</text>
<text x="75.6" y="102.5">17</text>
<text x="53.8" y="110.1">11</text>
<text x="53.8" y="112.6">12</text>
<text x="75.6" y="112.6">13</text>
<text x="75.6" y="110.1">14</text>
<text x="102.1" y="117.7">CD</text>
<text x="53.8" y="120.2">24</text>
<text x="53.8" y="122.8">25</text>
<text x="53.8" y="125.3">26</text>
<text x="72" y="125.3">GND_3</text>
<text x="75.6" y="120.2">34</text>
<text x="75.6" y="122.8">35</text>
<text x="102.1" y="125.3">VSS</text>
<text x="102.1" y="122.8">DAT0_DO</text>
<text x="102.1" y="120.2">DAT1</text>
<text x="53.8" y="127.9">27</text>
<text x="53.8" y="130.4">28</text>
<text x="71.7" y="130.4">3.3V_2</text>
<text x="75.6" y="127.9">36</text>
<text x="102.1" y="130.4">VDD</text>
<text x="102.1" y="127.9">CLK</text>
<text x="53.8" y="132.9">29</text>
<text x="53.8" y="135.5">30</text>
<text x="75.6" y="132.9">37</text>
<text x="75.6" y="135.5">38</text>
<text x="102.1" y="135.5">CD_DAT3_CS</text>
<text x="102.1" y="132.9">CMD_DIN</text>
<text x="53.8" y="138">31</text>
<text x="53.8" y="140.6">32</text>
<text x="53.8" y="143.1">33</text>
<text x="75.6" y="138">39</text>
<text x="102.1" y="138">DAT2</text>
<text x="61.8" y="151.9" transform="rotate(-90 61.8 151.9)">VBAT</text>
<text x="66.9" y="151.9" transform="rotate(-90 66.9 151.9)">GND_2</text>
<text x="69.4" y="151.9" transform="rotate(-90 69.4 151.9)">PROGRAM</text>
<text x="72" y="151.9" transform="rotate(-90 72 151.9)">ON/OFF</text>
<text x="61.5" y="191.4">1</text>
<text x="73.1" y="191.4">16</text>
<text x="61.5" y="193.9">2</text>
<text x="61.5" y="196.4">3</text>
<text x="73.1" y="196.4">14</text>
<text x="73.1" y="193.9">15</text>
<text x="180.8" y="197.7">CS</text>
<text x="180.8" y="195.2">GND</text>
<text x="180.8" y="192.6">VCC</text>
<text x="61.5" y="199">4</text>
<text x="61.5" y="201.5">5</text>
<text x="73.1" y="201.5">12</text>
<text x="73.1" y="199">13</text>
<text x="180.8" y="200.3">RESET</text>
<text x="61.5" y="204.1">6</text>
<text x="61.5" y="206.6">7</text>
<text x="61.5" y="209.1">8</text>
<text x="73.1" y="206.6">10</text>
<text x="73.1" y="204.1">11</text>
<text x="74.3" y="209.1">9</text>
<text x="180.8" y="207.9">SCK</text>
<text x="180.8" y="205.3">SDI/MOSI</text>
<text x="271" y="214.2">BLK</text>
<text x="271" y="216.8">DC</text>
<text x="271" y="219.3">RES</text>
<text x="271" y="221.8">SDA</text>
<text x="271" y="224.4">SCK</text>
<text x="271" y="226.9">VCC</text>
<text x="271" y="229.5">GND</text>
<text x="61.5" y="237.1">1</text>
<text x="61.5" y="239.6">2</text>
<text x="73.1" y="239.6">19</text>
<text x="73.1" y="237.1">20</text>
<text x="180.8" y="238.4">VCC</text>
<text x="61.5" y="242.2">3</text>
<text x="61.5" y="244.7">4</text>
<text x="73.1" y="244.7">17</text>
<text x="73.1" y="242.2">18</text>
<text x="180.8" y="243.4">CLK</text>
<text x="180.8" y="240.9">GND</text>
<text x="180.8" y="246">SDA</text>
<text x="61.5" y="247.2">5</text>
<text x="61.5" y="249.8">6</text>
<text x="73.1" y="249.8">15</text>
<text x="73.1" y="247.2">16</text>
<text x="180.8" y="248.5">RS</text>
<text x="180.8" y="251.1">RST</text>
<text x="61.5" y="252.3">7</text>
<text x="61.5" y="254.9">8</text>
<text x="61.5" y="257.4">9</text>
<text x="73.1" y="257.4">12</text>
<text x="73.1" y="254.9">13</text>
<text x="73.1" y="252.3">14</text>
<text x="180.8" y="253.6">CS</text>
<text x="61.5" y="259.9">10</text>
<text x="73.1" y="259.9">11</text>
</g>
<text font-size="1.8" fill="#0000c2" x="57.1" y="258.8">10</text>
<g font-size="1.7" fill="#0f0f0f">
<text x="101.6" y="78.4">+5V</text>
<text x="101.6" y="86">MCLK1</text>
<text x="101.6" y="88.6">ANDRD_HP_BUTTON</text>
<text x="391.2" y="86">+5V</text>
<text x="101.6" y="91.1">BCK1</text>
<text x="101.6" y="93.6">LRCK1</text>
<text x="30.5" y="101.3">DC</text>
<text x="30.5" y="98.7">OUT1A</text>
<text x="30.5" y="96.2">DAC_MUTE_B</text>
<text x="101.6" y="98.7">BATT_CHK</text>
<text x="30.5" y="106.3">CS</text>
<text x="30.5" y="103.8">RST</text>
<text x="101.6" y="103.8">POWER_KEEP</text>
<text x="30.5" y="108.9">MOSI</text>
<text x="101.6" y="111.4">SCK</text>
<text x="101.6" y="108.9">BATT_LVL</text>
<text x="274.3" y="167.3">BATT_LVL</text>
<text x="274.3" y="177.5">BATT_CHK</text>
<text x="38.1" y="190.2">BCK1</text>
<text x="160" y="191.4">VOUT</text>
<text x="38.1" y="195.2">OUT1A</text>
<text x="38.1" y="192.7">LRCK1</text>
<text x="94" y="192.7">DAC_MUTE_B</text>
<text x="94" y="197.8">MCLK1</text>
<text x="161.3" y="196.5">CS</text>
<text x="161.3" y="201.6">DC</text>
<text x="160.7" y="204.1">MOSI</text>
<text x="161.3" y="206.7">SCK</text>
<text x="245.1" y="215.6">DC</text>
<text x="245.1" y="213">BACKLIGHT_CONTROL</text>
<text x="245.1" y="220.6">MOSI</text>
<text x="245.1" y="218.1">RST</text>
<text x="245.1" y="225.7">VOUT</text>
<text x="245.1" y="223.2">SCK</text>
<text x="160" y="237.1">VOUT</text>
<text x="91.4" y="243.5">DAC_MUTE_B</text>
<text x="161.3" y="242.2">SCK</text>
<text x="161.3" y="244.8">MOSI</text>
<text x="91.4" y="251.1">OUT1A</text>
<text x="91.4" y="248.6">LRCK1</text>
<text x="160.7" y="249.8">RST</text>
<text x="161.3" y="247.3">DC</text>
<text x="91.4" y="253.7">BCK1</text>
<text x="161.3" y="252.4">CS</text>
</g>
<g font-size="1.4" fill="#840000">
<text x="250.7" y="116.5">ON</text>
<text x="251.2" y="123.6">1</text>
<text x="253.6" y="123.6">2</text>
<text x="61.8" y="156.3" transform="rotate(-90 61.8 156.3)">VBAT</text>
</g>
<text font-size=".6" fill="#006464" x="226.7" y="89.3">SpiceOrder</text>
<g font-size=".6" fill="#840000">
<text x="230.2" y="89.3">2</text>
<text x="231.8" y="89.3">SpiceOrder</text>
<text x="235.2" y="89.3">1</text>
</g>
</svg>
